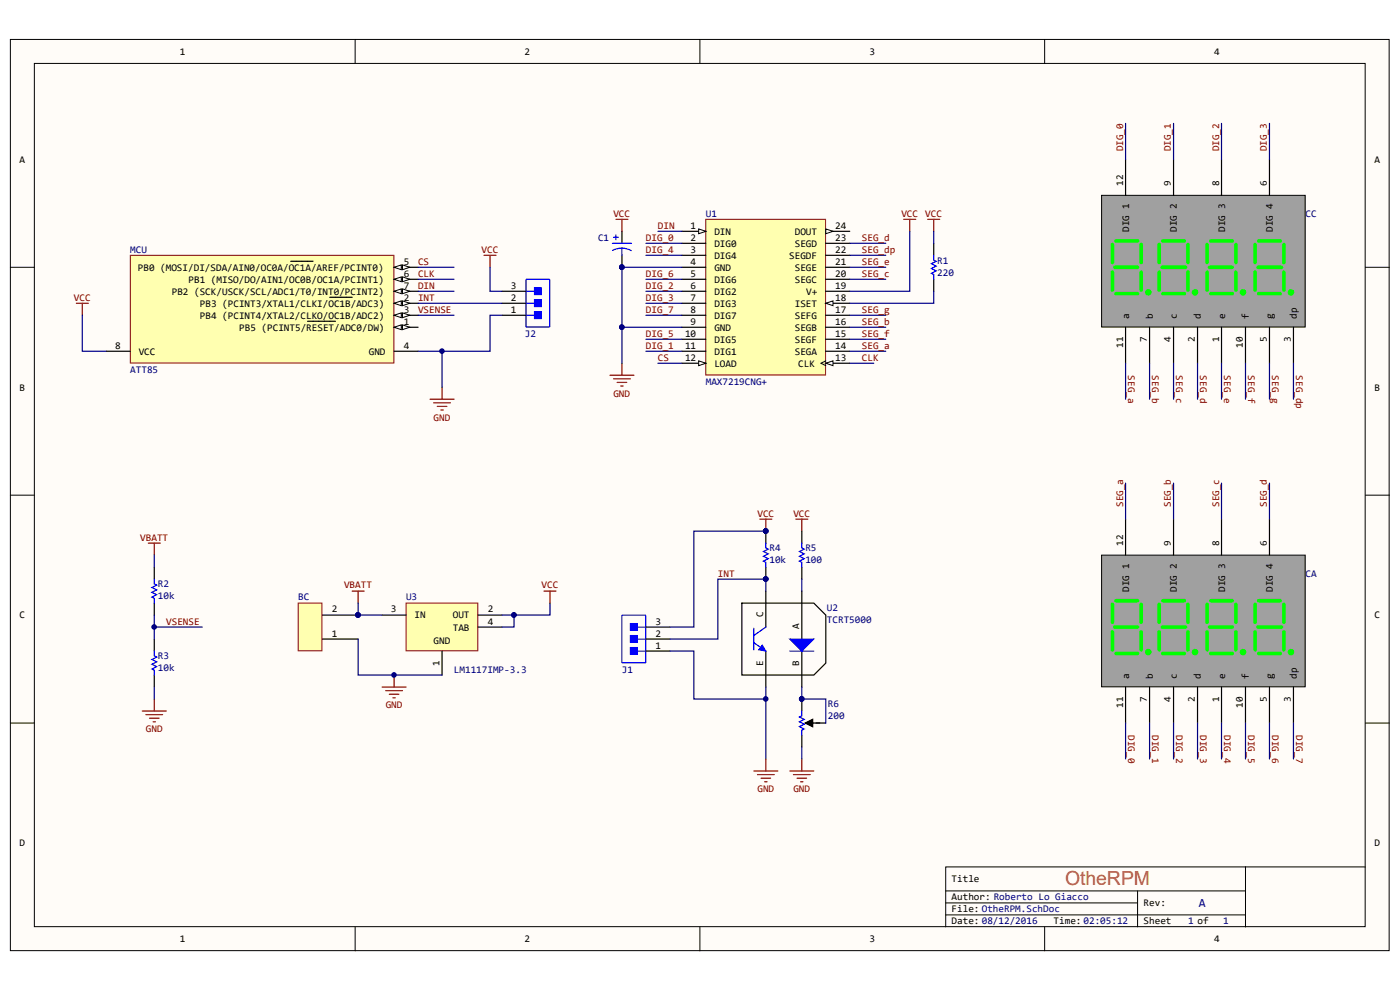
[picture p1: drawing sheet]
<svg xmlns="http://www.w3.org/2000/svg" width="297mm" height="210mm" viewBox="0 0 297 210" stroke-linecap="round" stroke-linejoin="round" font-family="sans-serif">
<g fill="#fffcf8" stroke="#000" stroke-width=".21">
<path d="M2.2 8.4h292.5v193.3h-292.5z"/>
<path d="M7.3 13.5h282.3v183.1h-282.3z"/>
</g>
<g fill="none" stroke="#000" stroke-width=".21">
<path d="M75.3 8.4v5.1M148.5 8.4v5.1M221.6 8.4v5.1M2.2 56.7h5.1M289.7 56.7h5.1M2.2 105h5.1M289.7 105h5.1M2.2 153.4h5.1M289.7 153.4h5.1M75.3 196.6v5.1M148.5 196.6v5.1M200.6 189h63.6"/>
<path d="M200.6 191.5h40.7M200.6 194.1h63.6M221.6 196.6v5.1M241.3 189v7.6M289.7 183.9h-25.5v12.7v-12.7h-63.6v12.7"/>
</g>
<path d="M157.4 127.9h15.2l2.6 2.6v10.2l-2.6 2.5h-15.2zM162.5 125.4v7.6M162.5 138.1v7.6M170.1 125.4v10.2M170.1 138.1v7.6" fill="none" stroke="#000" stroke-width=".25"/>
<path d="M167.6 135.6h5l-2.5 2.5z" fill="#00f" stroke="#00f" stroke-width=".25"/>
<path d="M159.9 136.3l2.6 1.8M159.9 133.3v4.6M162.5 133l-2.6 1.8M167.6 138.1h5" fill="none" stroke="#00f" stroke-width=".25"/>
<path d="M161.7 136.8l.8 1.3-1.6-.2z" fill="#00f" stroke="#00f" stroke-width=".21"/>
<path d="M27.6 54.2h56v22.8h-56z" fill="#ffffb0" stroke="#800000" stroke-width=".21"/>
<path d="M83.6 69.4h5.1" fill="none" stroke="#000" stroke-width=".25"/>
<g fill="#fffcf8" stroke="#000" stroke-width=".21">
<path d="M83.6 69.4l1.5-.5v1z"/>
<path d="M85.4 68.9l1.5 .5-1.5 .5z"/>
</g>
<path d="M65.2 68.2h6M83.6 64.3h5.1" fill="none" stroke="#000" stroke-width=".25"/>
<g fill="#fffcf8" stroke="#000" stroke-width=".21">
<path d="M83.6 64.3l1.5-.5v1z"/>
<path d="M85.4 63.8l1.5 .5-1.5 .5z"/>
</g>
<path d="M69.9 63.1h4.8M83.6 66.9h5.1" fill="none" stroke="#000" stroke-width=".25"/>
<g fill="#fffcf8" stroke="#000" stroke-width=".21">
<path d="M83.6 66.9l1.5-.5v1z"/>
<path d="M85.4 66.4l1.5 .5-1.5 .5z"/>
</g>
<path d="M83.6 56.7h5.1M83.6 74.5h5.1" fill="none" stroke="#000" stroke-width=".25"/>
<g fill="#fffcf8" stroke="#000" stroke-width=".21">
<path d="M83.6 56.7l1.5-.5v1z"/>
<path d="M85.4 56.2l1.5 .5-1.5 .5z"/>
</g>
<path d="M61.7 55.4h4.7M83.6 59.2h5.1" fill="none" stroke="#000" stroke-width=".25"/>
<g fill="#fffcf8" stroke="#000" stroke-width=".21">
<path d="M83.6 59.2l1.5-.5v1.1z"/>
<path d="M85.4 58.7l1.5 .5-1.5 .6z"/>
</g>
<path d="M83.6 61.8h5.1" fill="none" stroke="#000" stroke-width=".25"/>
<g fill="#fffcf8" stroke="#000" stroke-width=".21">
<path d="M83.6 61.8l1.5-.5v1z"/>
<path d="M85.4 61.3l1.5 .5-1.5 .5z"/>
</g>
<path d="M22.6 74.5h5" fill="none" stroke="#000" stroke-width=".25"/>
<path d="M149.7 46.5h25.4v33.1h-25.4z" fill="#ffffb0" stroke="#800000" stroke-width=".21"/>
<g fill="none" stroke="#000" stroke-width=".25">
<path d="M144.7 54.2h5.1M144.7 56.7h5.1M144.7 59.2h5.1M144.7 51.6h5.1M144.7 74.5h5.1M144.7 61.8h5.1M144.7 64.3h5.1M144.7 66.9h5.1M144.7 69.4h5.1M144.7 72h5.1M175.2 74.5h5.1M175.2 64.3h5.1"/>
<path d="M175.2 66.9h5.1M175.2 69.4h5.1M175.2 72h5.1"/>
</g>
<path d="M175.2 64.3l1.5-.5v1z" fill="#fffcf8" stroke="#000" stroke-width=".21"/>
<path d="M175.2 59.2h5.1M175.2 56.7h5.1M175.2 51.6h5.1M175.2 54.2h5.1M144.7 77.1h5.1M175.2 61.8h5.1" fill="none" stroke="#000" stroke-width=".25"/>
<path d="M148.2 76.5l1.6 .6-1.6 .5z" fill="#fffcf8" stroke="#000" stroke-width=".21"/>
<path d="M144.7 49.1h5.1" fill="none" stroke="#000" stroke-width=".25"/>
<path d="M148.2 48.6l1.6 .5-1.6 .5z" fill="#fffcf8" stroke="#000" stroke-width=".21"/>
<path d="M175.2 49.1h5.1" fill="none" stroke="#000" stroke-width=".25"/>
<path d="M175.2 48.6l1.5 .5-1.5 .5z" fill="#fffcf8" stroke="#000" stroke-width=".21"/>
<path d="M175.2 77.1h5.1" fill="none" stroke="#000" stroke-width=".25"/>
<path d="M175.2 76.5l-1 .6 1 .5" fill="none" stroke="#000" stroke-width=".21"/>
<path d="M175.2 77.1l1.5-.6v1.1z" fill="#fffcf8" stroke="#000" stroke-width=".21"/>
<g fill="none" stroke="#800000" stroke-width=".25">
<path d="M191.7 46.5h2.6M193 46.5v2.6M16.2 64.3h2.5M17.5 64.3v2.6M129.4 79.6h5.1M131.9 77.1v2.5M91.2 84.7h5.1M92 85.5h3.6M92.8 86.2h2M93.5 87h.5M93.8 82.1v2.6M130.2 80.4h3.5"/>
<path d="M130.9 81.1h2.1M131.7 81.9h.5M161.2 110.1h2.5M162.5 110.1v2.6M168.8 110.1h2.6M170.1 110.1v2.6M159.9 163.6h5.1M160.7 164.3h3.6M161.5 165.1h2M162.2 165.8h.5M162.5 161v2.6M167.6 163.6h5"/>
<path d="M168.3 164.3h3.6M169.1 165.1h2M169.9 165.8h.5M170.1 161v2.6"/>
</g>
<path d="M88.7 59.2h7.6M88.7 56.7h7.6M139.6 49.1h5.1M144.7 56.7h-12.8v12.7M193 49.1v12.7h-12.7M17.5 66.9v7.6h5.1M88.7 61.8h7.6M139.6 77.1h5.1M144.7 69.4h-12.8v7.7M180.3 77.1h5.1M198.1 61.8v2.5h-17.8M162.5 145.7v15.3" fill="none" stroke="#000080" stroke-width=".25"/>
<g fill="#000080" stroke="#000080" stroke-width=".21">
<circle cx="131.9" cy="69.4" r=".49"/>
<circle cx="131.9" cy="56.7" r=".49"/>
<circle cx="162.4" cy="112.6" r=".49"/>
<circle cx="162.4" cy="122.8" r=".49"/>
</g>
<path d="M198.1 51.6v2.6M198.1 59.2v2.6M162.5 112.7v2.5M162.5 120.3v2.6" fill="none" stroke="#000" stroke-width=".25"/>
<path d="M198.1 54.2v1l.5 .2-1 .5 1 .6-1 .5 1 .5-1 .5 .5 .2v1M162.5 115.2v1l.5 .3-1 .5 1 .5-1 .5 1 .5-1 .5 .5 .3v1" fill="none" stroke="#00f" stroke-width=".25"/>
<path d="M233.7 117.8h43.2v27.9h-43.2z" fill="#a0a0a0" stroke="#000" stroke-width=".21"/>
<g fill="none" stroke="#000" stroke-width=".25">
<path d="M131.9 49.1v2.5M131.9 54.2v2.5M106.5 66.9h5.1M106.5 64.3h5.1M106.5 61.8h5.1M170.1 112.7v2.5M238.8 110.1v7.7M249 110.1v7.7M259.1 110.1v7.7M269.3 110.1v7.7M68.3 135.6h7.7M68.3 130.5h7.7"/>
<path d="M137 138.1h5.1M137 135.6h5.1M137 133h5.1M170.1 120.3v2.6M238.8 145.7v7.7M243.9 145.7v7.7M249 145.7v7.7M254.1 145.7v7.7M259.1 145.7v7.7M264.2 145.7v7.7M269.3 145.7v7.7M274.4 145.7v7.7"/>
</g>
<g fill="none" stroke="#0f0" stroke-width=".76">
<path d="M236 128.2v3.8M236 134v3.9M236.5 133h4.8M236.8 138.6h4.5M236.8 127.4h4.5M242.1 128.2v3.8M242.1 134v3.9M245.9 128.2v3.8M245.9 134v3.9M246.6 133h4.9M246.7 138.6h4.6M246.7 127.4h4.6"/>
<path d="M252 128.2v3.8M252 134v3.9M256.1 128.2v3.8M256.1 134v3.9M256.6 133h4.8M256.9 138.6h4.5M256.9 127.4h4.5M262.2 128.2v3.8M262.2 134v3.9M266.3 128.2v3.8M266.3 134v3.9M266.9 133h5"/>
<path d="M267 138.6h4.6M267 127.4h4.6M272.4 128.2v3.8M272.4 134v3.9"/>
<circle cx="243.6" cy="138.3" r=".31"/>
<circle cx="253.5" cy="138.3" r=".31"/>
<circle cx="263.7" cy="138.3" r=".31"/>
<circle cx="273.9" cy="138.3" r=".31"/>
</g>
<g fill="none" stroke="#000080" stroke-width=".25">
<path d="M104 56.7v5.1h2.5M137 51.6h7.7M137 54.2h7.7M137 59.2h7.7M180.3 51.6h7.6M180.3 59.2h7.6M88.7 64.3h17.8M137 61.8h7.7M137 64.3h7.7M137 66.9h7.7M137 72h7.7M137 74.5h7.7"/>
<path d="M180.3 74.5h7.6M180.3 69.4h7.6M162.5 112.7h-15.3v20.3h-5.1M238.8 102.5v7.6M249 102.5v7.6M259.1 102.5v7.6M269.3 102.5v7.6M142.1 138.1h5.1v10.2h15.3M162.5 125.4v-2.5h-10.2v12.7h-10.2M170.1 122.9v2.5M238.8 153.4v7.6M243.9 153.4v7.6"/>
<path d="M249 153.4v7.6M254.1 153.4v7.6M259.1 153.4v7.6M264.2 153.4v7.6M269.3 153.4v7.6M274.4 153.4v7.6"/>
</g>
<g fill="none" stroke="#00f" stroke-width=".25">
<path d="M111.6 59.3h5v10h-5zM129.9 51.6h4.1M130.2 50.3h1M130.7 49.8v1.1M131.9 52.6l1.3 .2 .7 .4M131.9 52.6v1.6M131.9 52.6l-.8 .1-1.1 .4M111.6 61.8h2.5M111.6 64.3h2.5M111.6 66.9h2.5M170.1 115.2v1l.5 .3-1 .5 1 .5-1 .5 1 .5-1 .5 .5 .3v1M132 130.5h4.9v10.1h-4.9z"/>
<path d="M134.5 133h2.5M134.5 135.6h2.5M134.5 138.1h2.5"/>
</g>
<g fill="#00f" stroke="#00f" stroke-width=".21">
<path d="M133.7 132.3h1.5v1.4h-1.5z"/>
<path d="M133.7 134.8h1.5v1.5h-1.5z"/>
<path d="M133.7 137.4h1.5v1.4h-1.5z"/>
<path d="M113.4 61h1.4v1.5h-1.4z"/>
<path d="M113.4 63.6h1.4v1.4h-1.4z"/>
<path d="M113.4 66.1h1.4v1.5h-1.4z"/>
</g>
<g fill="#000080" stroke="#000080" stroke-width=".21">
<circle cx="162.4" cy="148.3" r=".49"/>
<circle cx="162.4" cy="112.6" r=".49"/>
<circle cx="162.4" cy="122.8" r=".49"/>
<circle cx="131.9" cy="56.7" r=".49"/>
<circle cx="75.9" cy="130.5" r=".5"/>
</g>
<path d="M102.7 54.2h2.5M104 54.2v2.5M130.7 46.5h2.5M131.9 46.5v2.6" fill="none" stroke="#800000" stroke-width=".25"/>
<path d="M63.3 127.9h5v10.2h-5z" fill="#ffffb0" stroke="#800000" stroke-width=".21"/>
<g fill="#000080" stroke="#000080" stroke-width=".21">
<circle cx="75.9" cy="130.5" r=".5"/>
<circle cx="93.8" cy="74.5" r=".49"/>
</g>
<path d="M93.8 74.5v7.6" fill="none" stroke="#000080" stroke-width=".25"/>
<path d="M86.2 127.9h15.2v10.2h-15.2z" fill="#ffffb0" stroke="#800000" stroke-width=".21"/>
<path d="M32.7 120.3v2.6M32.7 127.9v2.6M32.7 135.6v2.5M81.1 130.5h5.1M93.8 138.1v5.1M101.4 130.5h5.1M101.4 133h5.1M32.7 143.2v2.5M170.1 148.3v2.5M170.1 155.9v2.6M172.4 153.4v.7l-1.5-.7 1.5-.8v.8h1.5M173.1 153.4h2" fill="none" stroke="#000" stroke-width=".25"/>
<g fill="none" stroke="#800000" stroke-width=".25">
<path d="M196.8 46.5h2.6M198.1 46.5v2.6M31.5 115.2h2.5M32.7 115.2v2.6M74.7 125.4h2.5M76 125.4v2.5M115.4 125.4h2.6M116.7 125.4v2.5M30.2 150.8h5.1M30.9 151.6h3.6M31.7 152.4h2M32.5 153.1h.5"/>
<path d="M32.7 148.3v2.5M81.1 145.7h5.1M81.8 146.5h3.6M82.6 147.3h2M83.4 148h.5M83.6 143.2v2.5"/>
</g>
<g fill="none" stroke="#000080" stroke-width=".25">
<path d="M198.1 49.1v2.5M88.7 66.9h7.6M106.5 66.9h-2.5v7.6h-15.3M32.7 117.8v2.5M32.7 130.5v5.1M32.7 133h10.2M76 135.6v7.6h17.8M76 127.9v2.6h5.1M106.5 130.5h2.5v2.5h-2.5M116.7 127.9v2.6h-7.7M32.7 145.7v2.6M170.1 145.7v2.6h5.1l-.1 5.1"/>
<path d="M170.1 158.5v2.5"/>
</g>
<g fill="#000080" stroke="#000080" stroke-width=".21">
<circle cx="83.6" cy="143.2" r=".49"/>
<circle cx="109" cy="130.5" r=".49"/>
<circle cx="75.9" cy="130.5" r=".5"/>
<circle cx="32.7" cy="133" r=".49"/>
<circle cx="170.1" cy="148.3" r=".49"/>
</g>
<path d="M32.7 122.9v1l.5 .2-1 .5 1 .5-1 .5 1 .6-1 .5 .5 .2v1M32.7 138.1v1l.5 .3-1 .5 1 .5-1 .5 1 .5-1 .5 .5 .3v1M170.1 150.8v1.1l-.5 .2 1 .5-1 .5 1 .5-1 .5 1 .6-.5 .2v1" fill="none" stroke="#00f" stroke-width=".25"/>
<path d="M170.9 153.4l1.5-.8v1.5z" fill="#000" stroke="#000" stroke-width=".21"/>
<path d="M233.7 41.4h43.2v28h-43.2z" fill="#a0a0a0" stroke="#000" stroke-width=".21"/>
<path d="M238.8 33.8v7.6M249 33.8v7.6M259.1 33.8v7.6M269.3 33.8v7.6M238.8 69.4v7.7M243.9 69.4v7.7M249 69.4v7.7M254.1 69.4v7.7M259.1 69.4v7.7M264.2 69.4v7.7M269.3 69.4v7.7M274.4 69.4v7.7" fill="none" stroke="#000" stroke-width=".25"/>
<g fill="none" stroke="#0f0" stroke-width=".76">
<path d="M236 51.9v3.8M236 57.7v3.8M236.5 56.7h4.8M236.8 51.1h4.5M242.1 51.9v3.8M242.1 57.7v3.8M245.9 51.9v3.8M245.9 57.7v3.8M246.6 56.7h4.9M246.7 51.1h4.6M252 51.9v3.8M252 57.7v3.8"/>
<path d="M256.1 51.9v3.8M256.1 57.7v3.8M256.6 56.7h4.8M256.9 51.1h4.5M262.2 51.9v3.8M262.2 57.7v3.8M266.3 51.9v3.8M266.3 57.7v3.8M266.9 56.7h5M267 51.1h4.6M272.4 51.9v3.8M272.4 57.7v3.8"/>
<path d="M236.8 62.3h4.5M246.7 62.3h4.6M256.9 62.3h4.5M267 62.3h4.6"/>
<circle cx="243.6" cy="62" r=".31"/>
<circle cx="253.5" cy="62" r=".31"/>
<circle cx="263.7" cy="62" r=".31"/>
<circle cx="273.9" cy="62" r=".31"/>
</g>
<g fill="none" stroke="#000080" stroke-width=".25">
<path d="M238.8 26.2v7.6M249 26.2v7.6M259.1 26.2v7.6M269.3 26.2v7.6M180.3 54.2h7.6M180.3 56.7h7.6M180.3 66.9h7.6M180.3 72h7.6M238.8 77.1v7.6M243.9 77.1v7.6M249 77.1v7.6M254.1 77.1v7.6"/>
<path d="M259.1 77.1v7.6M264.2 77.1v7.6M269.3 77.1v7.6M274.4 77.1v7.6"/>
</g>
<text font-size="4.1" fill="#ea6900" x="226" y="187.8">OtheRPM</text>
<text font-size="2.6" fill="#000080" x="254.3" y="192.4">A</text>
<g font-size="2.2">
<text x="38.2" y="11.6">1</text>
<text x="111.3" y="11.6">2</text>
<text x="184.4" y="11.6">3</text>
<text x="257.6" y="11.6">4</text>
<text x="4.1" y="34.5">A</text>
<text x="291.6" y="34.5">A</text>
<text x="238.3" y="39.4" transform="rotate(-90 238.3 39.4)">12</text>
<text x="248.4" y="39.4" transform="rotate(-90 248.4 39.4)">9</text>
<text x="258.6" y="39.4" transform="rotate(-90 258.6 39.4)">8</text>
<text x="268.8" y="39.4" transform="rotate(-90 268.8 39.4)">6</text>
<text x="146.5" y="53.6">3</text>
<text x="146.5" y="51.1">2</text>
<text x="146.5" y="48.5">1</text>
<text x="151.6" y="52.3">DIG0</text>
<text x="151.6" y="49.8">DIN</text>
<text x="168.6" y="52.3">SEGD</text>
<text x="168.6" y="49.8">DOUT</text>
<text x="177.2" y="51.1">23</text>
<text x="177.2" y="53.6">22</text>
<text x="177.2" y="48.5">24</text>
<text x="239.5" y="49.2" transform="rotate(-90 239.5 49.2)">DIG 1</text>
<text x="249.7" y="49.2" transform="rotate(-90 249.7 49.2)">DIG 2</text>
<text x="259.9" y="49.2" transform="rotate(-90 259.9 49.2)">DIG 3</text>
<text x="270" y="49.2" transform="rotate(-90 270 49.2)">DIG 4</text>
<text x="29.3" y="57.4">PB0 (MOSI/DI/SDA/AIN0/OC0A/OC1A/AREF/PCINT0)</text>
<text x="40" y="60">PB1 (MISO/DO/AIN1/OC0B/OC1A/PCINT1)</text>
<text x="85.6" y="56.2">5</text>
<text x="85.6" y="58.7">6</text>
<text x="146.5" y="56.2">4</text>
<text x="146.5" y="58.7">5</text>
<text x="151.6" y="54.9">DIG4</text>
<text x="151.6" y="57.4">GND</text>
<text x="151.6" y="60">DIG6</text>
<text x="167.4" y="54.9">SEGDF</text>
<text x="168.6" y="60">SEGC</text>
<text x="168.6" y="57.4">SEGE</text>
<text x="177.2" y="58.7">20</text>
<text x="177.2" y="56.2">21</text>
<text x="36.4" y="62.5">PB2 (SCK/USCK/SCL/ADC1/T0/INT0/PCINT2)</text>
<text x="42.4" y="65.1">PB3 (PCINT3/XTAL1/CLKI/OC1B/ADC3)</text>
<text x="85.6" y="63.8">2</text>
<text x="85.6" y="61.3">7</text>
<text x="108.4" y="63.8">2</text>
<text x="108.4" y="61.3">3</text>
<text x="146.5" y="61.3">6</text>
<text x="146.5" y="63.8">7</text>
<text x="151.6" y="62.5">DIG2</text>
<text x="151.6" y="65.1">DIG3</text>
<text x="168.6" y="65.1">ISET</text>
<text x="171" y="62.5">V+</text>
<text x="177.2" y="63.8">18</text>
<text x="177.2" y="61.3">19</text>
<text x="42.4" y="67.6">PB4 (PCINT4/XTAL2/CLKO/OC1B/ADC2)</text>
<text x="50.8" y="70.1">PB5 (PCINT5/RESET/ADC0/DW)</text>
<text x="85.6" y="68.9">1</text>
<text x="85.6" y="66.3">3</text>
<text x="108.4" y="66.3">1</text>
<text x="145.3" y="71.4">10</text>
<text x="146.5" y="66.3">8</text>
<text x="146.5" y="68.9">9</text>
<text x="151.6" y="67.6">DIG7</text>
<text x="151.6" y="70.1">GND</text>
<text x="168.6" y="70.1">SEGB</text>
<text x="168.6" y="67.6">SEFG</text>
<text x="177.2" y="71.4">15</text>
<text x="177.2" y="68.9">16</text>
<text x="177.2" y="66.3">17</text>
<text x="239.5" y="67.6" transform="rotate(-90 239.5 67.6)">a</text>
<text x="244.6" y="67.6" transform="rotate(-90 244.6 67.6)">b</text>
<text x="249.7" y="67.6" transform="rotate(-90 249.7 67.6)">c</text>
<text x="254.8" y="67.6" transform="rotate(-90 254.8 67.6)">d</text>
<text x="259.9" y="67.6" transform="rotate(-90 259.9 67.6)">e</text>
<text x="265" y="67.6" transform="rotate(-90 265 67.6)">f</text>
<text x="270" y="67.6" transform="rotate(-90 270 67.6)">g</text>
<text x="275.1" y="67.6" transform="rotate(-90 275.1 67.6)">dp</text>
<text x="24.4" y="74">8</text>
<text x="29.4" y="75.2">VCC</text>
<text x="78.2" y="75.2">GND</text>
<text x="85.6" y="74">4</text>
<text x="145.3" y="74">11</text>
<text x="145.3" y="76.5">12</text>
<text x="151.6" y="72.7">DIG5</text>
<text x="151.6" y="75.2">DIG1</text>
<text x="151.6" y="77.8">LOAD</text>
<text x="168.6" y="75.2">SEGA</text>
<text x="168.6" y="72.7">SEGF</text>
<text x="169.3" y="77.8">CLK</text>
<text x="177.2" y="74">14</text>
<text x="177.2" y="76.5">13</text>
<text x="238.3" y="73.8" transform="rotate(-90 238.3 73.8)">11</text>
<text x="243.3" y="72.6" transform="rotate(-90 243.3 72.6)">7</text>
<text x="248.4" y="72.6" transform="rotate(-90 248.4 72.6)">4</text>
<text x="253.5" y="72.6" transform="rotate(-90 253.5 72.6)">2</text>
<text x="258.6" y="72.6" transform="rotate(-90 258.6 72.6)">1</text>
<text x="263.7" y="73.8" transform="rotate(-90 263.7 73.8)">10</text>
<text x="268.8" y="72.6" transform="rotate(-90 268.8 72.6)">5</text>
<text x="273.9" y="72.6" transform="rotate(-90 273.9 72.6)">3</text>
<text x="4.1" y="82.9">B</text>
<text x="291.6" y="82.9">B</text>
<text x="238.3" y="115.7" transform="rotate(-90 238.3 115.7)">12</text>
<text x="248.4" y="115.7" transform="rotate(-90 248.4 115.7)">9</text>
<text x="258.6" y="115.7" transform="rotate(-90 258.6 115.7)">8</text>
<text x="268.8" y="115.7" transform="rotate(-90 268.8 115.7)">6</text>
<text x="239.5" y="125.5" transform="rotate(-90 239.5 125.5)">DIG 1</text>
<text x="249.7" y="125.5" transform="rotate(-90 249.7 125.5)">DIG 2</text>
<text x="259.9" y="125.5" transform="rotate(-90 259.9 125.5)">DIG 3</text>
<text x="270" y="125.5" transform="rotate(-90 270 125.5)">DIG 4</text>
<text x="4.1" y="131.2">C</text>
<text x="70.4" y="129.9">2</text>
<text x="82.9" y="129.9">3</text>
<text x="87.9" y="131.2">IN</text>
<text x="96.1" y="131.2">OUT</text>
<text x="103.5" y="129.9">2</text>
<text x="161.9" y="131" transform="rotate(-90 161.9 131)">C</text>
<text x="291.6" y="131.2">C</text>
<text x="70.4" y="135">1</text>
<text x="92" y="136.6">GND</text>
<text x="96.1" y="133.8">TAB</text>
<text x="103.5" y="132.5">4</text>
<text x="139.1" y="137.6">1</text>
<text x="139.1" y="135">2</text>
<text x="139.1" y="132.5">3</text>
<text x="169.5" y="133.5" transform="rotate(-90 169.5 133.5)">A</text>
<text x="93.3" y="141.4" transform="rotate(-90 93.3 141.4)">1</text>
<text x="161.9" y="141.4" transform="rotate(-90 161.9 141.4)">E</text>
<text x="169.5" y="141.4" transform="rotate(-90 169.5 141.4)">B</text>
<text x="239.5" y="144" transform="rotate(-90 239.5 144)">a</text>
<text x="244.6" y="144" transform="rotate(-90 244.6 144)">b</text>
<text x="249.7" y="144" transform="rotate(-90 249.7 144)">c</text>
<text x="254.8" y="144" transform="rotate(-90 254.8 144)">d</text>
<text x="259.9" y="144" transform="rotate(-90 259.9 144)">e</text>
<text x="265" y="144" transform="rotate(-90 265 144)">f</text>
<text x="270" y="144" transform="rotate(-90 270 144)">g</text>
<text x="275.1" y="144" transform="rotate(-90 275.1 144)">dp</text>
<text x="243.3" y="149" transform="rotate(-90 243.3 149)">7</text>
<text x="248.4" y="149" transform="rotate(-90 248.4 149)">4</text>
<text x="253.5" y="149" transform="rotate(-90 253.5 149)">2</text>
<text x="258.6" y="149" transform="rotate(-90 258.6 149)">1</text>
<text x="268.8" y="149" transform="rotate(-90 268.8 149)">5</text>
<text x="273.9" y="149" transform="rotate(-90 273.9 149)">3</text>
<text x="238.3" y="150.2" transform="rotate(-90 238.3 150.2)">11</text>
<text x="263.7" y="150.2" transform="rotate(-90 263.7 150.2)">10</text>
<text x="4.1" y="179.5">D</text>
<text x="291.6" y="179.5">D</text>
<text x="201.9" y="187.2">Title</text>
<text x="201.9" y="191">Author: Roberto Lo Giacco</text>
<text x="201.9" y="196.1">Date: 08/12/2016</text>
<text x="201.9" y="193.5">File: OtheRPM.SchDoc</text>
<text x="223.5" y="196.1">Time: 02:05:12</text>
<text x="242.6" y="192.3">Rev:</text>
<text x="242.6" y="196.1">Sheet</text>
<text x="38.2" y="199.9">1</text>
<text x="111.3" y="199.9">2</text>
<text x="184.4" y="199.9">3</text>
<text x="257.6" y="199.9">4</text>
</g>
<g font-size="2.2" fill="#800000">
<text x="238.3" y="32.1" transform="rotate(-90 238.3 32.1)">DIG_0</text>
<text x="248.4" y="32.1" transform="rotate(-90 248.4 32.1)">DIG_1</text>
<text x="258.6" y="32.1" transform="rotate(-90 258.6 32.1)">DIG_2</text>
<text x="268.8" y="32.1" transform="rotate(-90 268.8 32.1)">DIG_3</text>
<text x="130.1" y="46">VCC</text>
<text x="191.2" y="46">VCC</text>
<text x="196.3" y="46">VCC</text>
<text x="102.2" y="53.6">VCC</text>
<text x="137" y="51.1">DIG_0</text>
<text x="137" y="53.6">DIG_4</text>
<text x="139.6" y="48.5">DIN</text>
<text x="182.8" y="51.1">SEG_d</text>
<text x="182.8" y="53.6">SEG_dp</text>
<text x="88.7" y="56.2">CS</text>
<text x="88.7" y="58.7">CLK</text>
<text x="137" y="58.7">DIG_6</text>
<text x="182.8" y="58.7">SEG_c</text>
<text x="182.8" y="56.2">SEG_e</text>
<text x="15.7" y="63.8">VCC</text>
<text x="88.7" y="61.3">DIN</text>
<text x="88.7" y="63.8">INT</text>
<text x="137" y="61.3">DIG_2</text>
<text x="137" y="63.8">DIG_3</text>
<text x="88.7" y="66.3">VSENSE</text>
<text x="137" y="71.4">DIG_5</text>
<text x="137" y="66.3">DIG_7</text>
<text x="182.8" y="68.9">SEG_b</text>
<text x="182.8" y="66.3">SEG_g</text>
<text x="182.8" y="71.4">SEG_f</text>
<text x="137" y="74">DIG_1</text>
<text x="139.6" y="76.5">CS</text>
<text x="182.8" y="76.5">CLK</text>
<text x="182.8" y="74">SEG_a</text>
<text x="239.4" y="79.6" transform="rotate(90 239.4 79.6)">SEG_a</text>
<text x="244.4" y="79.6" transform="rotate(90 244.4 79.6)">SEG_b</text>
<text x="249.5" y="79.6" transform="rotate(90 249.5 79.6)">SEG_c</text>
<text x="254.6" y="79.6" transform="rotate(90 254.6 79.6)">SEG_d</text>
<text x="259.7" y="79.6" transform="rotate(90 259.7 79.6)">SEG_e</text>
<text x="264.8" y="79.6" transform="rotate(90 264.8 79.6)">SEG_f</text>
<text x="269.9" y="79.6" transform="rotate(90 269.9 79.6)">SEG_g</text>
<text x="275" y="79.6" transform="rotate(90 275 79.6)">SEG_dp</text>
<text x="92" y="89.2">GND</text>
<text x="130.1" y="84.2">GND</text>
<text x="238.3" y="107.6" transform="rotate(-90 238.3 107.6)">SEG_a</text>
<text x="248.4" y="107.6" transform="rotate(-90 248.4 107.6)">SEG_b</text>
<text x="258.6" y="107.6" transform="rotate(-90 258.6 107.6)">SEG_c</text>
<text x="268.8" y="107.6" transform="rotate(-90 268.8 107.6)">SEG_d</text>
<text x="160.7" y="109.6">VCC</text>
<text x="168.3" y="109.6">VCC</text>
<text x="29.8" y="114.7">VBATT</text>
<text x="73" y="124.8">VBATT</text>
<text x="114.9" y="124.8">VCC</text>
<text x="152.3" y="122.3">INT</text>
<text x="35.3" y="132.5">VSENSE</text>
<text x="30.9" y="155.4">GND</text>
<text x="81.8" y="150.3">GND</text>
<text x="239.4" y="155.9" transform="rotate(90 239.4 155.9)">DIG_0</text>
<text x="244.4" y="155.9" transform="rotate(90 244.4 155.9)">DIG_1</text>
<text x="249.5" y="155.9" transform="rotate(90 249.5 155.9)">DIG_2</text>
<text x="254.6" y="155.9" transform="rotate(90 254.6 155.9)">DIG_3</text>
<text x="259.7" y="155.9" transform="rotate(90 259.7 155.9)">DIG_4</text>
<text x="264.8" y="155.9" transform="rotate(90 264.8 155.9)">DIG_5</text>
<text x="269.9" y="155.9" transform="rotate(90 269.9 155.9)">DIG_6</text>
<text x="275" y="155.9" transform="rotate(90 275 155.9)">DIG_7</text>
<text x="160.7" y="168.1">GND</text>
<text x="168.3" y="168.1">GND</text>
</g>
<g font-size="2.2" fill="#000080">
<text x="149.7" y="46">U1</text>
<text x="276.9" y="46">CC</text>
<text x="27.6" y="53.6">MCU</text>
<text x="126.9" y="51.1">C1</text>
<text x="198.8" y="55.9">R1</text>
<text x="198.8" y="58.5">220</text>
<text x="111.3" y="71.4">J2</text>
<text x="27.6" y="79">ATT85</text>
<text x="149.7" y="81.6">MAX7219CNG+</text>
<text x="163.2" y="117">R4</text>
<text x="163.2" y="119.5">10k</text>
<text x="170.9" y="117">R5</text>
<text x="170.9" y="119.5">100</text>
<text x="33.5" y="124.6">R2</text>
<text x="276.9" y="122.3">CA</text>
<text x="33.5" y="127.1">10k</text>
<text x="63.2" y="127.4">BC</text>
<text x="86.1" y="127.4">U3</text>
<text x="175.4" y="129.7">U2</text>
<text x="175.4" y="132.2">TCRT5000</text>
<text x="33.5" y="139.9">R3</text>
<text x="33.5" y="142.4">10k</text>
<text x="96.3" y="142.7">LM1117IMP-3.3</text>
<text x="132" y="142.7">J1</text>
<text x="175.6" y="150">R6</text>
<text x="175.6" y="152.6">200</text>
<text x="252.1" y="196.1">1 of</text>
<text x="259.5" y="196.1">1</text>
</g>
</svg>
